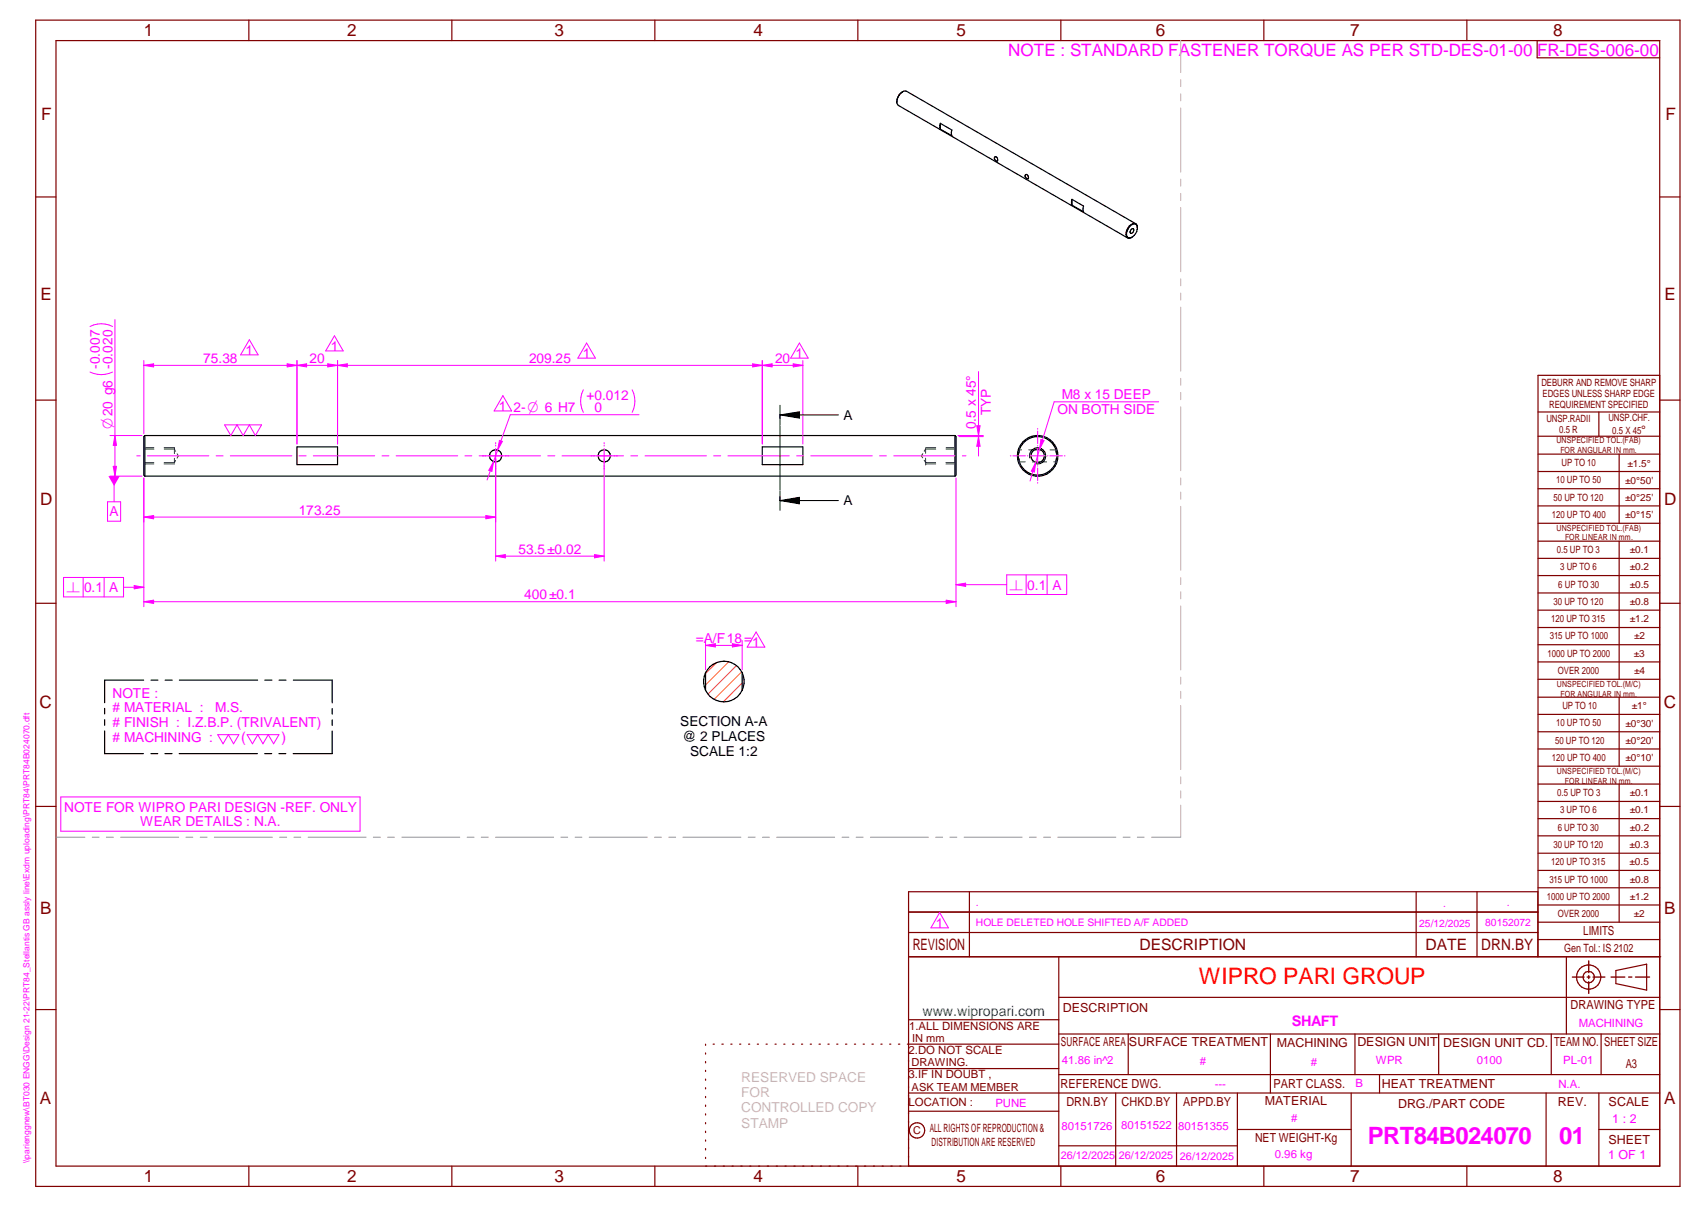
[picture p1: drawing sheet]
<svg xmlns="http://www.w3.org/2000/svg" width="420mm" height="297mm" viewBox="0 0 420 297" stroke-linecap="round" stroke-linejoin="round" font-family="sans-serif">
<g fill="none" stroke="#800000" stroke-width=".3">
<path d="M8.8 5h405v287h-405zM13.8 10h395v277h-395zM61.3 5v5M111.3 5v5M161.3 5v5M211.3 5v5M261.3 5v5M311.3 5v5M361.3 5v5M378.6 10v4.2h30.2M8.8 48.5h5M408.8 48.5h5"/>
<path d="M8.8 98.5h5M408.8 92.4h-30v143.1M408.8 98.5h5M378.8 101.4h30M378.8 107.4h30M378.8 111.8h30M378.8 116h30M393.8 101.4v6M398.8 111.8v17M378.8 120.3h30M378.8 124.5h30M378.8 128.8h30"/>
<path d="M378.8 133.2h30M378.8 137.4h30M398.8 133.2v34M8.8 148.5h5M378.8 141.6h30M378.8 145.9h30M378.8 150.2h30M378.8 154.4h30M378.8 158.7h30M408.8 148.5h5M378.8 162.9h30M378.8 167.2h30"/>
<path d="M378.8 171.6h30M378.8 175.8h30M398.8 171.6v17M8.8 198.5h5M378.8 180.1h30M378.8 184.3h30M378.8 188.6h30M378.8 193h30M378.8 197.2h30M398.8 193v33.9M408.8 198.5h5M238.7 219.5v16"/>
<path d="M348.8 219.5v16M363.8 219.5v16M378.8 201.5h30M378.8 205.7h30M378.8 210h30M378.8 214.2h30M378.8 218.5h30M223.8 235.5h185.2M223.8 229.5h154.9M223.8 224.5h154.9M260.8 235.5v51.5M378.7 235.5v-16h-154.9v67.5"/>
<path d="M378.8 222.7h30M378.8 226.9h30M378.8 231.2h30M385.8 235.5v19M398 238.8l7.5-1.5v6.4l-7.5-1.6zM8.8 248.5h5M173.8 257v.3M173.8 259.1v.3M175.6 257h.3M177.8 257h.3M180 257h.3M182.1 257h.3"/>
<path d="M184.4 257h.2M186.5 257h.3M188.7 257h.3M190.9 257h.3M193 257h.3M195.2 257h.3M197.4 257h.3M199.5 257h.3M201.7 257h.3M203.9 257h.3M206.1 257h.3M208.2 257h.4"/>
<path d="M210.4 257h.3M212.6 257h.3M214.7 257h.4M216.9 257h.3M219.1 257h.3M221.3 257h.3M223.8 251h37M260.8 257h-37.3M260.8 245.4h148M260.8 254.5h148M277.9 254.5v10M312.9 254.5v14.5"/>
<path d="M333.7 254.5v10M354.3 254.5v10M382 254.5v10M394.3 254.5v10M408.8 248.5h5M173.8 261.2v.4M173.8 263.4v.3M173.8 265.6v.3M173.8 267.7v.3M173.8 269.8v.3M173.8 271.9v.4M173.8 274.1v.3"/>
<path d="M173.8 276.3v.3M173.8 278.4v.3M223.8 263h37M223.8 273.5h37M260.8 264.5h148M274.8 269v18M289.8 269v18M304.7 278h28.1M304.7 269v18M332.8 269v18M339.8 264.5v4.5M380.8 269v18"/>
<path d="M393.8 269v18M393.8 278h15M408.8 269h-185M61.3 287v5M111.3 287v5M161.3 287v5M173.8 280.5v.3M173.8 282.7v.3M173.8 284.8v.3M211.3 287v5M260.8 282h43.9M261.3 287v5"/>
<path d="M311.3 287v5M361.3 287v5"/>
<circle cx="391.3" cy="240.5" r="2.99"/>
<circle cx="391.3" cy="240.5" r="1.4"/>
<circle cx="225.9" cy="278.2" r="1.89"/>
</g>
<g fill="none" stroke="#c0c0c0" stroke-width=".3">
<path d="M290.8 9.9v7.9M290.8 19.6v1.7M290.8 23.1v1.7M290.8 26.6v15.7M290.8 44.1v1.7M290.8 47.6v1.7M290.8 51.1v15.7M290.8 68.6v1.7M290.8 72.1v1.7M290.8 75.6v15.7M290.8 93.1v1.7M290.8 96.6v1.7"/>
<path d="M290.8 100.1v15.7M290.8 117.6v1.7M290.8 121.1v1.8M290.8 124.6v15.7M290.8 142.2v1.6M290.8 145.6v1.8M290.8 149.1v15.7M290.8 166.7v1.7M290.8 170.1v1.8M290.8 173.7v15.7M290.8 191.2v1.7M290.8 194.6v1.8"/>
<path d="M290.8 198.2v7.8"/>
</g>
<g fill="none" stroke="#949494" stroke-width=".25">
<path d="M13.8 206h7.1M22.7 206h1.7M26.2 206h1.7M29.7 206h14.3M45.8 206h1.7M49.3 206h1.7M52.8 206h14.3M68.9 206h1.7M72.4 206h1.7M75.9 206h14.3M91.9 206h1.8M95.5 206h1.6"/>
<path d="M99 206h14.2M115.1 206h1.6M118.5 206h1.8M122 206h14.3M138.1 206h1.7M141.6 206h1.7M145.1 206h14.3M161.2 206h1.7M164.7 206h1.7M168.2 206h14.3M184.3 206h1.7M187.8 206h1.7"/>
<path d="M191.3 206h14.3M207.4 206h1.7M210.9 206h1.7M214.4 206h14.2M230.5 206h1.6M233.9 206h1.8M237.4 206h14.3M253.5 206h1.7M257 206h1.7M260.5 206h14.3M276.6 206h1.7M280.1 206h1.7"/>
<path d="M283.6 206h7.2"/>
</g>
<g fill="none" stroke="#f0f" stroke-width=".25">
<path d="M33.7 112.2h.8M35.4 117.6v10.9M36.3 112.2h15.1M53.2 112.2h1.7M56.7 112.2h15.2M73.6 112.2h1.8M77.2 112.2h15.1M94.1 112.2h1.7M97.6 112.2h15.1M114.5 112.2h1.7M118 112.2h15.1M122.1 108.9v.3"/>
<path d="M122.1 109.6v.2M122.1 110.4v18.1M134.9 112.2h1.7M138.4 112.2h15.2M148.8 108.9v.3M148.8 109.6v.2M148.8 110.4v3.6M148.8 114.6v.2M148.8 115.1v.3M155.4 112.2h1.6M158.9 112.2h15.1M175.8 112.2h1.7"/>
<path d="M179.3 112.2h15.1M196.2 112.2h1.7M199.7 112.2h15.1M216.6 112.2h1.7M220.1 112.2h15.1M237 112.2h.9M248.8 112.2h.2M249.5 112.2h3M253 112.2h.1M253.7 112.2h3.7M255.6 110.4v3.6M255.6 114.6v.1"/>
<path d="M255.6 115.2v3.1M255.6 118.7v.2M255.6 105.5v.1M255.6 106.1v3.1M255.6 109.6v.2M258 112.2h.1M258.6 112.2h3.1M262.1 112.2h.2M35.4 127.3l2.4-.4v.8zM15 196.1h73.7v8.5h-73.7z"/>
</g>
<path d="M391.3 236.5v2.9M387.3 240.5h2.8M390.9 240.5h.7M391.3 240.1v.7M391.3 241.6v2.9M392.3 240.5h3M396.8 240.5h3.4M401.1 240.5h.8M402.8 240.5h3.5" fill="none" stroke="#800000" stroke-width=".34"/>
<g fill="none" stroke="#000" stroke-width=".3">
<path d="M220.9 25h.1M221.1 23.9l-.2 1.1M221.1 23.9a1.79 1.79 0 0 0 .2 2.1l56.4 32.5M221.4 23.4l-.3 .5M222.2 22.6l-.8 .8M222.2 22.6l.4-.2 .7 .1 56.4 32.6M222.3 22.6h-.1M231.6 30.4l2.8 1.6-.1 1 .1 .4-2.8-1.6M231.6 30.4l-.1 .5 .1 .9M231.6 30.4v1.4M245 38.6a.62 .62 0 0 1 .7 .4 .62 .62 0 0 1-.2 .7l-.6-.6zM252.6 43a.64 .64 0 0 1 .6 .3 .64 .64 0 0 1-.1 .7l-.6-.5z"/>
<path d="M264 49.1l2.9 1.6-.2 1 .2 .4-2.9-1.6M264 49.1l-.1 .5 .1 .9M264 49.1v1.4M278.7 56.4l.4-.1 .1 .1a.62 .62 0 0 1-.1 .8 .62 .62 0 0 1-.8 0zM279.7 55.1a2.14 2.14 0 0 0-2.3 2.1 .94 .94 0 0 0 .2 1.2 .94 .94 0 0 0 1.2 0M279.7 55.1l.4 .5M280.1 55.6v.4M280.1 55.6a1.12 1.12 0 0 0-1.1-.5 1.12 1.12 0 0 0-.9 .8l-.3 .5a1.68 1.68 0 0 0 0 2.1 2.31 2.31 0 0 0 2.3-2.5M35.7 107.2v10M35.7 107.2l-.3 .2v9.5l.3 .3M35.7 107.2h199.5M35.7 117.2h199.5"/>
<path d="M73.1 110h10v4.3h-10zM187.7 110h10v4.3h-10zM235.2 107.2v10M235.2 107.2l.2 .2v9.5l-.2 .3M25.8 179.9v5.6h9.5M25.8 174.3v1.4M25.8 177.1v1.4M35.4 167.4h-9.6v5.5M37.2 167.4h1.7M40.7 167.4h1.7M44.2 167.4h19.2M65.2 167.4h1.8"/>
<path d="M68.7 167.4h1.7M72.3 167.4h9.5v5.6M81.8 179.9v5.6h-9.6M81.8 174.4v1.3M81.8 177.2v1.3M37.2 185.5h1.7M40.6 185.5h1.8M44.1 185.5h19.3M65.2 185.5h1.7M68.7 185.5h1.7"/>
<circle cx="122.1" cy="112.2" r="1.49"/>
<circle cx="148.8" cy="112.2" r="1.5"/>
<circle cx="255.6" cy="112.2" r="1.66"/>
<circle cx="255.6" cy="112.2" r="5"/>
<circle cx="255.6" cy="112.2" r="4.7"/>
</g>
<g fill="none" stroke="#008000" stroke-width=".25">
<path d="M35.4 113.8h2.5M35.4 114.2h2.5M35.4 110.2h2.5M35.4 110.5h2.5M40.4 114.2h2.6M40.4 110.2h2.6M40.5 110.5h2.5l.3 .6M43 110.2h.1M43 110.4v1.2M43 112.8v1.2M43.3 113.3l-.3 .5h-2.6M43.6 111.7l.3 .5-.3 .5"/>
<path d="M227.3 111.6l-.4 .6 .3 .5M227.6 113.3l.4 .5h2.4M228 114.2h.1M228 110.4v1.2M228 112.7v1.3M228 110.2h2.5M228 114.2h2.5M230.5 110.5h-2.5l-.4 .5M232.9 113.8h2.5M233 110.5h2.4M233 114.2h2.4M233 110.2h2.4"/>
<path d="M250.8 113.7h1.7M250.8 110.7h.8M251.1 110v1.5M251.1 112.9v1.4M253.4 110.7h3.4M254.3 113.7h3.5M258.6 110.7h1.7M259.5 113.7h.8M260 110v1.5M260 112.9v1.4"/>
</g>
<path d="M253.6 112.7a2 2 0 0 1 1.8-2.5 2 2 0 0 1 2.1 2.2 2 2 0 0 1-2.5 1.7" fill="none" stroke="#000" stroke-width=".25"/>
<path d="M35.4 127.3l2.4-.4v.8z" fill="#f0f"/>
<path d="M119.7 126.9l2.4 .4-2.4 .4z" fill="none" stroke="#f0f" stroke-width=".25"/>
<path d="M119.7 126.9l2.4 .4-2.4 .4z" fill="#f0f"/>
<path d="M122.1 112.9v25.2M148.8 112.9v25.2M35.4 127.3h86.7M122.1 136.9l2.3-.4v.8z" fill="none" stroke="#f0f" stroke-width=".25"/>
<path d="M122.1 136.9l2.3-.4v.8z" fill="#f0f"/>
<path d="M146.4 136.5l2.4 .4-2.4 .4z" fill="none" stroke="#f0f" stroke-width=".25"/>
<path d="M146.4 136.5l2.4 .4-2.4 .4z" fill="#f0f"/>
<path d="M143.7 95.9a6 6 0 0 0 0 5.6M155.7 95.9a6 6 0 0 1 0 5.6M121.6 113.6l-.5 2.4-.7-.3zM157.4 102.1h-31.7l-5.7 16M122.1 136.9h26.7" fill="none" stroke="#f0f" stroke-width=".25"/>
<path d="M121.6 113.6l-.5 2.4-.7-.3z" fill="#f0f"/>
<path d="M123 108.4l.7 .2-1.2 2.2z" fill="none" stroke="#f0f" stroke-width=".25"/>
<path d="M123 108.4l.7 .2-1.2 2.2z" fill="#f0f"/>
<path d="M235.9 107.2h6.3M236.2 107.4h6M240.6 104.8h.8l-.4 2.4z" fill="none" stroke="#f0f" stroke-width=".25"/>
<path d="M240.6 104.8h.8l-.4 2.4z" fill="#f0f"/>
<path d="M241 107.4l.4 2.4h-.8z" fill="none" stroke="#f0f" stroke-width=".25"/>
<path d="M241 107.4l.4 2.4h-.8z" fill="#f0f"/>
<path d="M241 91.4v20.8M285.4 98.9h-25.8l-5.9 19.5M255.1 113.8l-.3 2.4-.8-.2z" fill="none" stroke="#f0f" stroke-width=".25"/>
<path d="M255.1 113.8l-.3 2.4-.8-.2z" fill="#f0f"/>
<path d="M256.4 108.2l.7 .2-1.1 2.2z" fill="none" stroke="#f0f" stroke-width=".25"/>
<path d="M256.4 108.2l.7 .2-1.1 2.2z" fill="#f0f"/>
<path d="M35.4 117.6v31.7M55.3 104.6h9.1l-1.5 2.6-1.5-2.6-1.5 2.6-1.5-2.6-1.6 2.6zM235.4 117.6v31.7M35.4 148.1l2.4-.4v.8z" fill="none" stroke="#f0f" stroke-width=".25"/>
<path d="M35.4 148.1l2.4-.4v.8z" fill="#f0f"/>
<path d="M233 147.7l2.4 .4-2.4 .4z" fill="none" stroke="#f0f" stroke-width=".25"/>
<path d="M233 147.7l2.4 .4-2.4 .4z" fill="#f0f"/>
<path d="M22.2 91.6a6.4 6.4 0 0 0 5.5 0M27.7 80.3a6 6 0 0 0-5.5 0M27.1 107.2h7.9M27.1 117.2h7.9M28.3 107.2l.4 2.4h-.8zM35.4 148.1h200" fill="none" stroke="#f0f" stroke-width=".25"/>
<path d="M28.3 107.2l.4 2.4h-.8z" fill="#f0f"/>
<path d="M27.9 114.8h.8l-.4 2.4z" fill="none" stroke="#f0f" stroke-width=".25"/>
<path d="M27.9 114.8h.8l-.4 2.4z" fill="#f0f"/>
<path d="M28.3 78.7v38.5M28.1 117.2v6.3" fill="none" stroke="#f0f" stroke-width=".25"/>
<path d="M26.7 117.2h2.8l-1.4 2.4z" fill="#f0f"/>
<path d="M26.5 123.5h3.2v4.8h-3.2zM235.4 143.9h12.5" fill="none" stroke="#f0f" stroke-width=".25"/>
<path d="M235.4 143.9l2.4-.4v.8z" fill="#f0f"/>
<path d="M30.4 144.5h5M235.4 143.9l2.4-.4v.8zM247.9 141.5h14.8v4.8h-14.8zM252.7 141.5v4.8M257.9 141.5v4.8" fill="none" stroke="#f0f" stroke-width=".25"/>
<path d="M33.1 144.1l2.3 .4-2.3 .4z" fill="#f0f"/>
<path d="M35.4 88.7v18M35.4 89.9l2.4-.4v.8zM73.1 88.7v20.6M15.7 142.1h14.7v4.8h-14.7zM20.5 142.1v4.8M25.6 142.1v4.8M33.1 144.1l2.3 .4-2.3 .4zM53.6 180.8h5.2l-1.3 2.2-1.3-2.2-1.3 2.2zM60.9 180.8h7.8l-1.3 2.2-1.3-2.2-1.3 2.2-1.3-2.2-1.3 2.2z" fill="none" stroke="#f0f" stroke-width=".25"/>
<path d="M35.4 89.9l2.4-.4v.8z" fill="#f0f"/>
<path d="M70.7 89.5l2.4 .4-2.4 .4z" fill="none" stroke="#f0f" stroke-width=".25"/>
<path d="M70.7 89.5l2.4 .4-2.4 .4z" fill="#f0f"/>
<path d="M35.4 89.9h37.7M73.1 88.7v20.6M73.1 89.9l2.4-.4v.8zM83.1 88.7v20.6" fill="none" stroke="#f0f" stroke-width=".25"/>
<path d="M73.1 89.9l2.4-.4v.8z" fill="#f0f"/>
<path d="M80.7 89.5l2.4 .4-2.4 .4z" fill="none" stroke="#f0f" stroke-width=".25"/>
<path d="M80.7 89.5l2.4 .4-2.4 .4z" fill="#f0f"/>
<path d="M73.1 89.9h10M83.1 88.7v20.6M83.1 89.9l2.4-.4v.8zM187.7 88.7v20.6" fill="none" stroke="#f0f" stroke-width=".25"/>
<path d="M83.1 89.9l2.4-.4v.8z" fill="#f0f"/>
<path d="M185.4 89.5l2.3 .4-2.3 .4z" fill="none" stroke="#f0f" stroke-width=".25"/>
<path d="M185.4 89.5l2.3 .4-2.3 .4z" fill="#f0f"/>
<path d="M83.1 89.9h104.6M187.7 88.7v20.6M187.7 89.9l2.5-.4v.8zM197.7 88.7v20.6" fill="none" stroke="#f0f" stroke-width=".25"/>
<path d="M187.7 89.9l2.5-.4v.8z" fill="#f0f"/>
<path d="M195.4 89.5l2.3 .4-2.3 .4z" fill="none" stroke="#f0f" stroke-width=".25"/>
<path d="M195.4 89.5l2.3 .4-2.3 .4z" fill="#f0f"/>
<path d="M187.7 89.9h10M173.8 158.8l2.4-.4v.8zM173.8 157.6v7.2M182.8 157.6v7.2" fill="none" stroke="#f0f" stroke-width=".25"/>
<path d="M192.1 99.7v4.8M192.1 104.7v15.8M192.1 102.1h14.4M192.1 102.1l4.8-.8v1.6zM192.1 123.2l4.8-.8v1.6zM192.1 120.8v4.8M192.1 123.2h14.4" fill="none" stroke="#000" stroke-width=".25"/>
<path d="M192.1 102.1l4.8-.8v1.6zM192.1 123.2l4.8-.8v1.6z" fill="#000"/>
<path d="M176.4 163.1l-2.6 2.6M179.5 162.9l-5.7 5.7M181.4 163.8l-7 7M182.7 165.4l-6.8 6.7M182.8 168.1l-4.7 4.6" fill="none" stroke="#ff8000" stroke-width=".25"/>
<path d="M173.8 165.5v4.4M173.8 165.5a5.1 5.1 0 0 0 0 4.4M173.8 165.5a5 5 0 0 1 4.5-2.8 5 5 0 0 1 4.5 2.8M182.8 169.9a5 5 0 0 1-4.5 2.8 5 5 0 0 1-4.5-2.8M182.8 165.5v4.4M182.8 165.5a5.1 5.1 0 0 1 0 4.4" fill="none" stroke="#000" stroke-width=".3"/>
<path d="M173.8 158.8l2.4-.4v.8z" fill="#f0f"/>
<path d="M180.4 158.4l2.4 .4-2.4 .4z" fill="none" stroke="#f0f" stroke-width=".25"/>
<path d="M180.4 158.4l2.4 .4-2.4 .4z" fill="#f0f"/>
<path d="M61.4 83.6l2.2 3.7h-4.3zM82.4 82.6l2.1 3.8h-4.3zM123.9 97.4l2.1 3.7h-4.3zM144.5 84.4l2.1 3.7h-4.3zM196.9 84.4l2.1 3.7h-4.3zM173.8 158.8h9M186.2 155.5l2.2 3.8h-4.4zM231.4 224.6l2.2 3.7h-4.3z" fill="none" stroke="#f0f" stroke-width=".25"/>
<g font-size="5.9" fill="#f0f">
<text x="336.9" y="281.6">PRT84B024070</text>
<text x="384" y="281.6">01</text>
</g>
<text font-size="5.6" fill="#f00" x="295.3" y="242.2">WIPRO PARI GROUP</text>
<g font-size="4.2" fill="#800000">
<text x="35.4" y="9">1</text>
<text x="85.5" y="8.9">2</text>
<text x="136.6" y="9">3</text>
<text x="185.6" y="9">4</text>
<text x="235.6" y="9">5</text>
<text x="284.6" y="8.8">6</text>
<text x="332.6" y="9">7</text>
<text x="382.6" y="9">8</text>
<text x="10.1" y="29.6">F</text>
<text x="410.2" y="29.6">F</text>
<text x="9.9" y="73.9">E</text>
<text x="409.9" y="73.9">E</text>
<text x="9.9" y="124.2">D</text>
<text x="409.9" y="124.2">D</text>
<text x="9.7" y="174.3">C</text>
<text x="409.7" y="174.3">C</text>
<text x="9.9" y="225">B</text>
<text x="409.8" y="225">B</text>
<text x="9.8" y="271.7">A</text>
<text x="409.8" y="271.7">A</text>
<text x="35.4" y="291">1</text>
<text x="85.5" y="290.9">2</text>
<text x="136.6" y="291">3</text>
<text x="185.6" y="291">4</text>
<text x="235.6" y="291">5</text>
<text x="284.6" y="290.8">6</text>
<text x="332.6" y="291">7</text>
<text x="382.6" y="291">8</text>
</g>
<text font-size="4.2" fill="#f0f" x="248.3" y="13.8">NOTE : STANDARD FASTENER TORQUE AS PER STD-DES-01-00 FR-DES-006-00</text>
<g font-size="3.9" fill="#800000">
<text x="224.8" y="233.8">REVISION</text>
<text x="280.7" y="233.8">DESCRIPTION</text>
<text x="351.1" y="233.8">DATE</text>
<text x="364.8" y="233.8">DRN.BY</text>
</g>
<g font-size="3.7" fill="#f0f">
<text x="27.7" y="105.7" transform="rotate(-90 27.7 105.7)">O20 g6</text>
<text x="16.4" y="145.7">n</text>
<text x="248.7" y="145.1">n</text>
</g>
<text font-size="3.6" fill="#f0f" x="318.2" y="252.6">SHAFT</text>
<g font-size="3.5" fill="#f0f">
<text x="59.4" y="182.7">(</text>
<text x="69.3" y="182.7">)</text>
</g>
<text font-size="3.5" fill="#00f" x="227.2" y="250">www.wipropari.com</text>
<g font-size="3.4" fill="#f0f">
<text x="50.1" y="89.3">75.38</text>
<text x="60.5" y="87.3">1</text>
<text x="76.2" y="89.3">20</text>
<text x="81.4" y="86.3">1</text>
<text x="130.3" y="89.3">209.25</text>
<text x="143.5" y="88.1">1</text>
<text x="190.9" y="89.3">20</text>
<text x="195.9" y="88.1">1</text>
<text x="24.6" y="90.7" transform="rotate(-90 24.6 90.7)">-0.007</text>
<text x="27.7" y="90.7" transform="rotate(-90 27.7 90.7)">-0.020</text>
<text x="122.9" y="101.1">1</text>
<text x="126.5" y="101.5">2-O 6 H7</text>
<text x="144.5" y="98.3">+0.012</text>
<text x="146.4" y="101.5">0</text>
<text x="260.5" y="101.9">ON BOTH SIDE</text>
<text x="261.5" y="98.3">M8 x 15 DEEP</text>
<text x="240.4" y="105.6" transform="rotate(-90 240.4 105.6)">0.5 x 45°</text>
<text x="244" y="102.2" transform="rotate(-90 244 102.2)">TYP</text>
<text x="27" y="127.1">A</text>
<text x="73.6" y="126.7">173.25</text>
<text x="127.7" y="136.3">53.5±0.02</text>
<text x="20.7" y="145.7">0.1 A</text>
<text x="129.1" y="147.5">400±0.1</text>
<text x="253" y="145.1">0.1 A</text>
<text x="171.4" y="158.2">=A/F18</text>
<text x="183.3" y="158.2">=</text>
<text x="185.2" y="159.2">1</text>
<text x="27.7" y="171.7">NOTE :</text>
<text x="27.7" y="175.3"># MATERIAL :</text>
<text x="27.7" y="178.9"># FINISH : I.Z.B.P. (TRIVALENT)</text>
<text x="53" y="175.3">M.S.</text>
<text x="27.7" y="182.5"># MACHINING :</text>
<text x="15.8" y="199.7">NOTE FOR WIPRO PARI DESIGN -REF. ONLY</text>
<text x="34.5" y="203.4">WEAR DETAILS : N.A.</text>
<text x="230.5" y="228.3">1</text>
</g>
<g font-size="3.4">
<text x="207.8" y="103.3">A</text>
<text x="207.8" y="124.4">A</text>
<text x="167.5" y="178.7">SECTION A-A</text>
<text x="168.1" y="182.3">@ 2 PLACES</text>
<text x="170" y="185.9">SCALE 1:2</text>
</g>
<g font-size="3.4" fill="#c0c0c0">
<text x="182.6" y="266.2">RESERVED SPACE</text>
<text x="182.6" y="270">FOR</text>
<text x="182.6" y="273.7">CONTROLLED COPY</text>
<text x="182.6" y="277.5">STAMP</text>
</g>
<g font-size="3.1" fill="#800000">
<text x="389.9" y="230.2">LIMITS</text>
<text x="261.8" y="249">DESCRIPTION</text>
<text x="386.8" y="248.4">DRAWING TYPE</text>
<text x="261.3" y="257.5">SURFACE AREA</text>
<text x="278" y="257.5">SURFACE TREATMENT</text>
<text x="314.5" y="257.6">MACHINING</text>
<text x="334.3" y="257.5">DESIGN UNIT</text>
<text x="355.4" y="257.6">DESIGN UNIT CD.</text>
<text x="382.8" y="257.3">TEAM NO.</text>
<text x="395.1" y="257.4">SHEET SIZE</text>
<text x="400.4" y="262.8">A3</text>
<text x="261.2" y="267.8">REFERENCE DWG.</text>
<text x="313.6" y="267.7">PART CLASS.</text>
<text x="340.3" y="267.7">HEAT TREATMENT</text>
<text x="262.6" y="272.2">DRN.BY</text>
<text x="276.2" y="272.1">CHKD.BY</text>
<text x="291.4" y="272.2">APPD.BY</text>
<text x="311.5" y="272">MATERIAL</text>
<text x="344.3" y="272.6">DRG./PART CODE</text>
<text x="383.7" y="272.2">REV.</text>
<text x="396.2" y="272.3">SCALE</text>
<text x="309.1" y="280.9">NET WEIGHT-Kg</text>
<text x="396.1" y="281.4">SHEET</text>
</g>
<g font-size="3.1" fill="#f0f">
<text x="397.1" y="276.4">1 : 2</text>
<text x="396.1" y="285.3">1 OF 1</text>
</g>
<text font-size="3" fill="#800000" x="404.2" y="106.8">°</text>
<g font-size="2.8" fill="#800000">
<text x="385.2" y="234.4">Gen Tol.: IS 2102</text>
<text x="223.9" y="253.4">1.ALL DIMENSIONS ARE</text>
<text x="223.8" y="259.3">2.DO NOT SCALE</text>
<text x="223.8" y="265.4">3.IF IN DOUBT ,</text>
<text x="223.8" y="272.2">LOCATION :</text>
<text x="229" y="278.7">ALL RIGHTS OF REPRODUCTION &amp;</text>
<text x="229.4" y="282.1">DISTRIBUTION ARE RESERVED</text>
</g>
<g font-size="2.8" fill="#f0f">
<text x="388.8" y="252.7">MACHINING</text>
<text x="261.5" y="261.9">41.86 in^2</text>
<text x="295.5" y="262">#</text>
<text x="322.8" y="262.3">#</text>
<text x="338.8" y="261.7">WPR</text>
<text x="363.7" y="261.7">0100</text>
<text x="385" y="261.8">PL-01</text>
<text x="299.2" y="267.7">---</text>
<text x="333.8" y="267.5">B</text>
<text x="383.8" y="267.6">N.A.</text>
<text x="245.1" y="272.4">PUNE</text>
<text x="261.4" y="278">80151726</text>
<text x="276.1" y="277.7">80151522</text>
<text x="290.1" y="278">80151355</text>
<text x="318" y="276">#</text>
<text x="314" y="285">0.96 kg</text>
</g>
<g font-size="2.7" fill="#800000">
<text x="224.7" y="256.4">IN mm</text>
<text x="224.5" y="262.4">DRAWING.</text>
<text x="224.5" y="268.4">ASK TEAM MEMBER</text>
<text x="224.9" y="279.2">C</text>
</g>
<g font-size="2.7" fill="#f0f">
<text x="261.3" y="285.2">26/12/2025</text>
<text x="275.6" y="285.2">26/12/2025</text>
<text x="290.6" y="285.4">26/12/2025</text>
</g>
<g font-size="2.5" fill="#800000">
<text x="379.6" y="95">DEBURR AND REMOVE SHARP</text>
<text x="379.9" y="97.7">EDGES UNLESS SHARP EDGE</text>
<text x="381.5" y="100.5">REQUIREMENT SPECIFIED</text>
<text x="380.9" y="103.8">UNSP.RADII</text>
<text x="384" y="106.6">0.5 R</text>
<text x="396.1" y="103.6">UNSP.CHF.</text>
<text x="397.1" y="106.8">0.5 X 45</text>
<text x="383.2" y="119">10 UP TO 50</text>
<text x="384.6" y="114.7">UP TO 10</text>
<text x="400.3" y="119">±0°50'</text>
<text x="400.8" y="114.8">±1.5°</text>
<text x="382.6" y="123.2">50 UP TO 120</text>
<text x="400.3" y="123.2">±0°25'</text>
<text x="382.2" y="127.4">120 UP TO 400</text>
<text x="400.3" y="127.4">±0°15'</text>
<text x="383.4" y="136.1">0.5 UP TO 3</text>
<text x="401.4" y="136.1">±0.1</text>
<text x="384.2" y="140.4">3 UP TO 6</text>
<text x="401.4" y="140.3">±0.2</text>
<text x="382.6" y="148.8">30 UP TO 120</text>
<text x="383.8" y="144.6">6 UP TO 30</text>
<text x="401.4" y="148.9">±0.8</text>
<text x="401.4" y="144.7">±0.5</text>
<text x="382" y="153.1">120 UP TO 315</text>
<text x="401.4" y="153.1">±1.2</text>
<text x="381.2" y="161.6">1000 UP TO 2000</text>
<text x="381.7" y="157.4">315 UP TO 1000</text>
<text x="402.4" y="161.6">±3</text>
<text x="402.5" y="157.4">±2</text>
<text x="383.7" y="165.9">OVER 2000</text>
<text x="402.5" y="165.9">±4</text>
<text x="383.2" y="178.8">10 UP TO 50</text>
<text x="384.8" y="174.5">UP TO 10</text>
<text x="400.3" y="178.8">±0°30'</text>
<text x="401.9" y="174.6">±1°</text>
<text x="383" y="183">50 UP TO 120</text>
<text x="400.3" y="183.1">±0°20'</text>
<text x="382.2" y="187.3">120 UP TO 400</text>
<text x="400.3" y="187.3">±0°10'</text>
<text x="383.5" y="195.9">0.5 UP TO 3</text>
<text x="401.4" y="196">±0.1</text>
<text x="384.2" y="200.1">3 UP TO 6</text>
<text x="401.4" y="200.2">±0.1</text>
<text x="382.6" y="208.7">30 UP TO 120</text>
<text x="383.7" y="204.4">6 UP TO 30</text>
<text x="401.4" y="208.7">±0.3</text>
<text x="401.4" y="204.4">±0.2</text>
<text x="382" y="213">120 UP TO 315</text>
<text x="401.4" y="212.9">±0.5</text>
<text x="381" y="221.4">1000 UP TO 2000</text>
<text x="381.6" y="217.2">315 UP TO 1000</text>
<text x="401.4" y="221.4">±1.2</text>
<text x="401.4" y="217.2">±0.8</text>
<text x="383.7" y="225.7">OVER 2000</text>
<text x="402.4" y="225.7">±2</text>
</g>
<g font-size="2.5" fill="#f0f">
<text x="240.4" y="222.8">.</text>
<text x="240.4" y="228">HOLE DELETED HOLE SHIFTED A/F ADDED</text>
<text x="355.4" y="223.1">.</text>
<text x="365.8" y="227.8">80152072</text>
<text x="371.1" y="222.9">.</text>
<text x="349.5" y="228.2">25/12/2025</text>
</g>
<g font-size="2.1" fill="#800000">
<text x="383.3" y="109.1">UNSPECIFIED TOL.(FAB)</text>
<text x="384.3" y="111.4">FOR ANGULAR IN mm.</text>
<text x="383.4" y="130.6">UNSPECIFIED TOL.(FAB)</text>
<text x="385.4" y="133">FOR LINEAR IN mm.</text>
<text x="383.4" y="169">UNSPECIFIED TOL.(M/C)</text>
<text x="384.3" y="171.4">FOR ANGULAR IN mm.</text>
<text x="383.4" y="190.5">UNSPECIFIED TOL.(M/C)</text>
<text x="385.4" y="192.8">FOR LINEAR IN mm.</text>
</g>
<text font-size="2.1" fill="#f0f" x="7.2" y="286.3" transform="rotate(-90 7.2 286.3)">\\parienggnew\BT030 ENGG\Design 21-22\PRT84_Stellantis GB assly line\Exdm uploading\PRT84\PRT84B024070.dft</text>
</svg>
